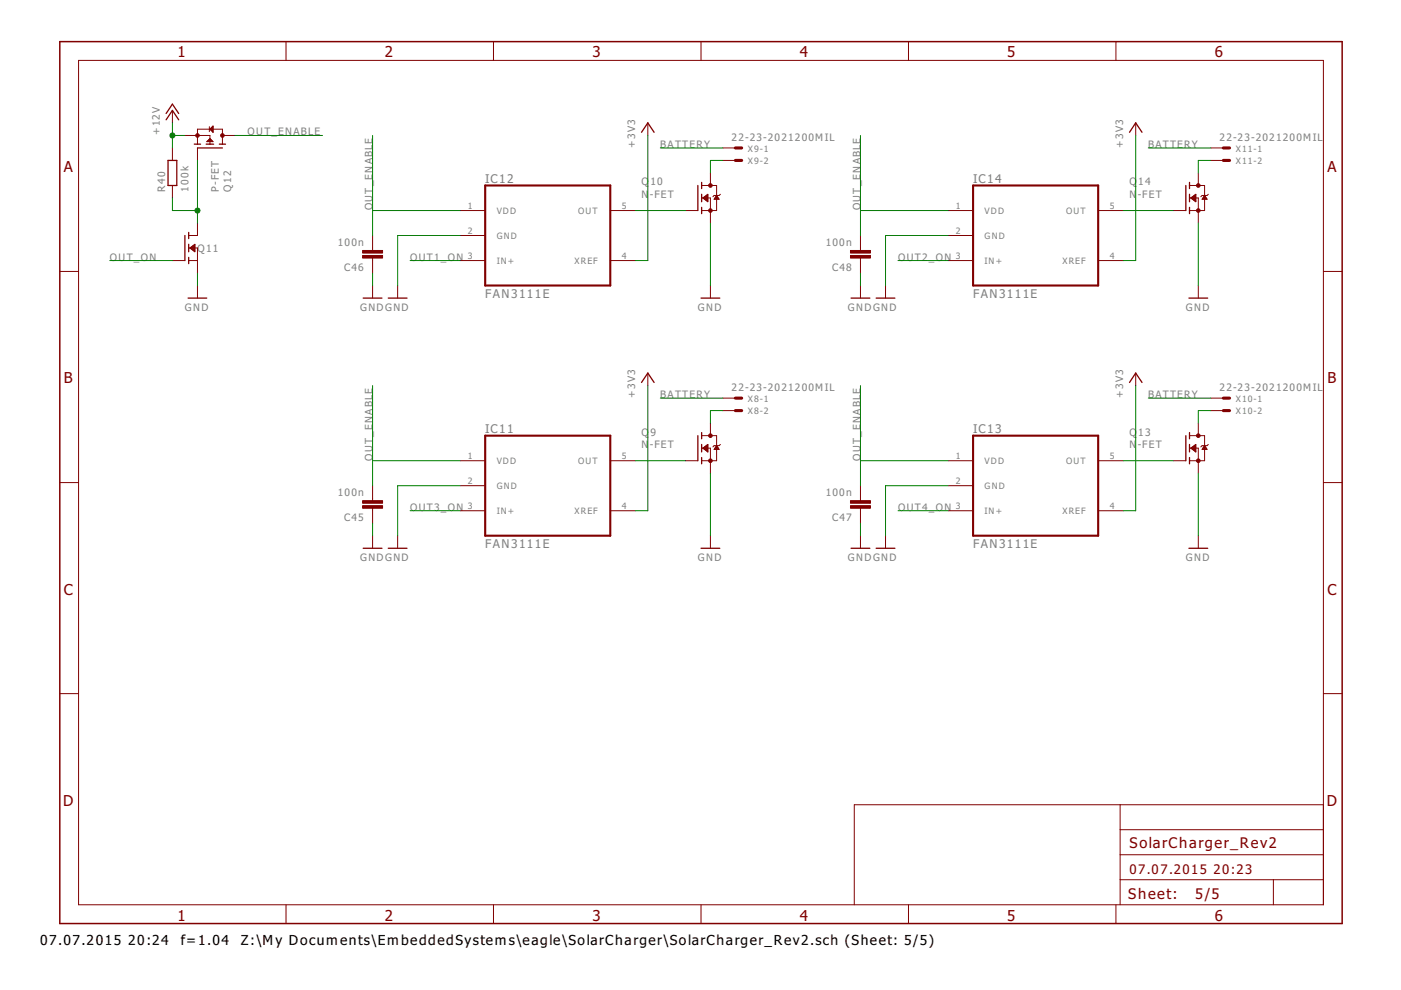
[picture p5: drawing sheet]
<svg xmlns="http://www.w3.org/2000/svg" width="297mm" height="210mm" viewBox="0 0 297 210" stroke-linecap="round" stroke-linejoin="round" font-family="sans-serif">
<g fill="none" stroke="#800000" stroke-width=".21">
<path d="M16.7 12.8h263.9v179h-263.9zM60.6 8.8v4M104.6 8.8v4M148.6 8.8v4M192.6 8.8v4M236.6 8.8v4M36.6 23.4v2.7M36.6 31.4v2.6M36.6 39.3v2.7M39.2 28.7h5.3v1.9M41.9 30.6v-3.2h5.3v3.2M41.9 31.4v2.6"/>
<path d="M43.8 30l.7-.6 .7 .6zM43.9 30h1.2M44.1 29.8h.9M44.2 29.7h.6M44.3 29.6h.4M44.4 26.9v1M44.4 29.4h.2M44.5 27.4l.7-.7v1.3zM44.6 27.3h.6M44.6 27.5h.6M44.7 27.1h.5M44.8 27.7h.4"/>
<path d="M44.9 27h.3M44.9 27.8h.3M45 26.9h.2M45 27.9h.2M45.1 26.8h.1M45.1 28h.1M47.2 28.7h2.6M137.4 26.1v2.6M148.8 39.3h3.1v5.3h-3.1M150.6 36.7v2.6M153.3 31.4h2.6M153.3 34h2.6"/>
<path d="M240.8 26.1v2.6M252.2 39.3h3.2v5.3h-3.2M254.1 36.7v2.6M256.7 31.4h2.7M256.7 34h2.7M12.7 57.6h4M36.6 55.2h2.6M40 55.2h1.9M40 52.6h1.9v5.3M40.3 52.6l1-.8v1.6zM40.3 52.6h1M40.4 52.5h.9"/>
<path d="M40.5 52.7h.8M40.6 52.4h.7M40.7 52.9h.6M40.7 52.2h.6M40.8 53h.5M40.9 52.1h.4M41 53.1h.3M41.1 52h.2M41.2 53.3h.1M41.2 51.9h.1M41.9 47.3v2.6h-1.9M79 49.9v3.2"/>
<path d="M79 54.7v3.2M97.6 44.6h5.3M97.6 49.9h5.3M97.6 55.2h5.3M129.4 44.6h5.3M129.4 55.2h5.3M145.3 44.6h2.7M148.8 42h1.8v5.3M149 42l1.1-.8v1.6zM149.1 41.9h1M149.1 42.1h1M149.3 41.8h.8"/>
<path d="M149.3 42.2h.8M149.4 41.7h.7M149.5 42.3h.6M149.6 41.6h.5M149.6 42.4h.5M149.8 41.4h.3M149.8 42.6h.3M149.9 41.3h.2M150 42.7h.1M151.4 42.2h1M151.5 42.1h.8M151.6 41.9h.7"/>
<path d="M151.7 41.8h.5M151.8 41.7h.3M151.9 41.6h.1M151.9 41.4l.6 .8h-1.1zM152.7 41.2l-.2 .2h-1.1l-.2 .3M182.4 49.9v3.2M182.4 54.7v3.2M201 44.6h5.3M201 49.9h5.3M201 55.2h5.3M232.8 44.6h5.3M232.8 55.2h5.3"/>
<path d="M248.8 44.6h2.6M252.2 42h1.9v5.3M252.5 42l1-.8v1.6zM252.5 41.9h1M252.6 42.1h.9M252.7 41.8h.8M252.7 42.2h.8M252.9 41.7h.6M252.9 42.3h.6M253 41.6h.5M253.1 42.4h.4M253.2 41.4h.3"/>
<path d="M253.2 42.6h.3M253.4 41.3h.1M253.4 42.7h.1M254.9 42.2h1M255 42.1h.8M255.1 41.9h.6M255.2 41.8h.4M255.2 41.7h.3M255.3 41.6h.2M255.4 41.4l.5 .8h-1zM256.2 41.2l-.3 .2h-1l-.3 .3M280.6 57.6h4"/>
<path d="M41.9 60.5v2.7M79 60.5v2.7M84.3 60.5v2.7M137.4 79.1v2.7M150.6 60.5v2.7M182.4 60.5v2.7M187.7 60.5v2.7M240.8 79.1v2.7M254.1 60.5v2.7M97.6 97.7h5.3M129.4 97.7h5.3M145.3 97.7h2.7"/>
<path d="M148.8 92.4h3.1v5.3h-3.1M148.8 95h1.8v5.3M149 95l1.1-.8v1.6zM149.2 94.9h.9M149.2 95.2h.9M149.3 94.8h.8M149.4 95.3h.7M149.5 94.7h.6M149.6 95.4h.5M149.7 94.5h.4M149.7 95.5h.4M149.8 94.4h.3"/>
<path d="M149.9 95.7h.2M150 94.3h.1M150.1 95.8h.1M150.6 89.7v2.7M151.5 95.2h.9M151.6 95h.7M151.7 94.9h.5M151.7 94.8h.4M151.8 94.7h.3M151.9 94.5l.6 .8h-1.1zM152.7 94.2l-.2 .3h-1.1l-.2 .3M153.3 84.4h2.6"/>
<path d="M153.3 87.1h2.6M201 97.7h5.3M232.8 97.7h5.3M248.8 97.7h2.6M252.2 92.4h3.2v5.3h-3.2M252.2 95h1.9v5.3M252.5 95l1-.8v1.6zM252.6 94.9h.9M252.7 95.2h.8M252.8 94.8h.7M252.8 95.3h.7M253 94.7h.5"/>
<path d="M253 95.4h.5M253.1 94.5h.4M253.2 95.5h.3M253.3 94.4h.2M253.3 95.7h.2M253.5 94.3h.1M253.5 95.8h.1M254.1 89.7v2.7M254.9 95.2h.9M255 95h.8M255.1 94.9h.6M255.2 94.8h.4"/>
<path d="M255.3 94.7h.2M255.4 94.5l.5 .8h-1zM256.2 94.2l-.3 .3h-1l-.3 .3M256.7 84.4h2.7M256.7 87.1h2.7M12.7 102.3h4M79 103v3.2M79 107.8v3.1M79 113.6v2.6M84.3 113.6v2.6M97.6 103h5.3M97.6 108.3h5.3"/>
<path d="M129.4 108.3h5.3M150.6 113.6v2.6M182.4 103v3.2M182.4 107.8v3.1M182.4 113.6v2.6M187.7 113.6v2.6M201 103h5.3M201 108.3h5.3M232.8 108.3h5.3M254.1 113.6v2.6M280.6 102.3h4M12.7 147.1h4"/>
<path d="M280.6 147.1h4M237.5 170.6v21.2M237.5 175.9h43.1M280.6 170.6h-99.5v21.2M60.6 191.8v4M104.6 191.8v4M148.6 191.8v4M192.6 191.8v4M236.6 191.8v4M237.5 186.5h43.1M237.5 181.2h43.1M270 186.5v5.3"/>
</g>
<path d="M102.9 39.3h26.5v21.2h-26.5zM206.3 39.3h26.5v21.2h-26.5zM102.9 92.4h26.5v21.2h-26.5zM206.3 92.4h26.5v21.2h-26.5z" fill="none" stroke="#800000" stroke-width=".44"/>
<g fill="none" stroke="#800000" stroke-width=".28">
<path d="M35.2 25.4l1.4-2 1.3 2M35.2 24.1l1.4-2 1.3 2M35.6 34h1.9v5.3h-1.9zM41.2 30.6h1.3M41.9 31.4h5.3M43.7 30.6h1.6M46.5 30.6h1.3M136 28l1.4-1.9 1.3 1.9M148 39.3v5.3M148.8 38.7v1.3M239.5 28l1.3-1.9 1.3 1.9M251.4 39.3v5.3"/>
<path d="M252.2 38.7v1.3M39.2 49.9v5.3M40 49.3v1.3M40 51.8v1.6M40 54.6v1.3M148.8 41.2v1.6M148.8 44v1.3M252.2 41.2v1.6M252.2 44v1.3M39.9 63.2h3.9M77 63.2h4M82.3 63.2h4"/>
<path d="M148.6 63.2h4M180.4 63.2h4M185.8 63.2h3.9M252.1 63.2h4M136 81.1l1.4-2 1.3 2M148 92.4v5.3M148.8 91.7v1.3M148.8 94.2v1.6M148.8 97v1.3M239.5 81.1l1.3-2 1.3 2M251.4 92.4v5.3M252.2 91.7v1.3"/>
<path d="M252.2 94.2v1.6M252.2 97v1.3M77 116.2h4M82.3 116.2h4M148.6 116.2h4M180.4 116.2h4M185.8 116.2h3.9M252.1 116.2h4"/>
</g>
<g fill="#800000" stroke="#800000" stroke-width=".21">
<circle cx="150.6" cy="97.7" r=".38"/>
<circle cx="150.6" cy="92.4" r=".38"/>
<circle cx="150.6" cy="44.6" r=".38"/>
<circle cx="150.6" cy="39.3" r=".38"/>
<circle cx="41.9" cy="28.7" r=".38"/>
<circle cx="47.2" cy="28.7" r=".38"/>
<circle cx="254.1" cy="97.7" r=".38"/>
<circle cx="254.1" cy="92.4" r=".38"/>
<circle cx="254.1" cy="44.6" r=".38"/>
<circle cx="254.1" cy="39.3" r=".38"/>
</g>
<path d="M155.9 31.4h1.3M155.9 34h1.3M259.4 31.4h1.3M259.4 34h1.3M155.9 84.4h1.3M155.9 87.1h1.3M259.4 84.4h1.3M259.4 87.1h1.3" fill="none" stroke="#800000" stroke-width=".66"/>
<g fill="#800000" stroke="#800000" stroke-width=".21">
<path d="M76.9 106.2h4.2v.5h-4.2z"/>
<path d="M76.9 107.2h4.2v.6h-4.2z"/>
<path d="M76.9 53.1h4.2v.6h-4.2z"/>
<path d="M76.9 54.2h4.2v.5h-4.2z"/>
<path d="M180.3 106.2h4.3v.5h-4.3z"/>
<path d="M180.3 107.2h4.3v.6h-4.3z"/>
<path d="M180.3 53.1h4.3v.6h-4.3z"/>
<path d="M180.3 54.2h4.3v.5h-4.3z"/>
</g>
<path d="M12.7 8.8h271.9v187h-271.9z" fill="none" stroke="#800000" stroke-width=".32"/>
<g fill="none" stroke="#008000" stroke-width=".21">
<path d="M36.6 28.7h2.6M36.6 26.1v5.3M41.9 34v13.3M49.8 28.7h18.6M79 28.7v21.2M137.4 28.7v26.5h-2.7M140 31.4h13.3M153.3 34h-2.7v2.7M182.4 28.7v21.2M240.8 28.7v26.5h-2.7M243.5 31.4h13.2M256.7 34h-2.6v2.7"/>
<path d="M23.3 55.2h13.3M36.6 42v2.6h5.3M41.9 57.9v2.6M79 57.9v2.6M79 44.6h18.6M87 55.2h10.6M97.6 49.9h-13.3v10.6M134.7 44.6h10.6M150.6 47.3v13.2M182.4 57.9v2.6M182.4 44.6h18.6M190.4 55.2h10.6"/>
<path d="M201 49.9h-13.3v10.6M238.1 44.6h10.7M254.1 47.3v13.2M79 81.8v21.2M79 97.7h18.6M134.7 97.7h10.6M137.4 81.8v26.5h-2.7M140 84.4h13.3M153.3 87.1h-2.7v2.6M182.4 81.8v21.2M182.4 97.7h18.6M238.1 97.7h10.7"/>
<path d="M240.8 81.8v26.5h-2.7M243.5 84.4h13.2M256.7 87.1h-2.6v2.6M79 110.9v2.7M87 108.3h10.6M97.6 103h-13.3v10.6M150.6 100.3v13.3M182.4 110.9v2.7M190.4 108.3h10.6M201 103h-13.3v10.6M254.1 100.3v13.3"/>
</g>
<g fill="#008000" stroke="#008000" stroke-width=".21">
<circle cx="36.6" cy="28.7" r=".53"/>
<circle cx="41.9" cy="44.6" r=".53"/>
</g>
<g font-size="3.9" fill="#800000">
<text x="37.6" y="12.2">1</text>
<text x="81.6" y="12.2">2</text>
<text x="125.6" y="12.2">3</text>
<text x="169.6" y="12.2">4</text>
<text x="213.6" y="12.2">5</text>
<text x="257.6" y="12.2">6</text>
<text x="13.5" y="36.5">A</text>
<text x="281.4" y="36.5">A</text>
<text x="13.5" y="81.3">B</text>
<text x="281.5" y="81.3">B</text>
<text x="13.5" y="126.1">C</text>
<text x="281.4" y="126.1">C</text>
<text x="13.4" y="170.8">D</text>
<text x="281.3" y="170.8">D</text>
<text x="37.6" y="195.2">1</text>
<text x="81.6" y="195.2">2</text>
<text x="125.6" y="195.2">3</text>
<text x="169.6" y="195.2">4</text>
<text x="213.6" y="195.2">5</text>
<text x="257.6" y="195.2">6</text>
</g>
<g font-size="3.7" fill="#800000">
<text x="239.5" y="179.9">SolarCharger_Rev2</text>
<text x="239.2" y="190.6">Sheet:</text>
<text x="253.4" y="190.5">5/5</text>
</g>
<g font-size="3.5">
<text x="8.5" y="200.4">07.07.2015</text>
<text x="27.2" y="200.4">20:24</text>
<text x="38.3" y="200.4">f=1.04</text>
<text x="51.1" y="200.4">Z:\My Documents\EmbeddedSystems\eagle\SolarCharger\SolarCharger_Rev2.sch (Sheet: 5/5)</text>
</g>
<g font-size="3.4" fill="#800000">
<text x="239.5" y="185.2">07.07.2015</text>
<text x="257.3" y="185.2">20:23</text>
</g>
<g font-size="3.1" fill="#808080">
<text x="102.9" y="38.9">IC12</text>
<text x="206.3" y="38.9">IC14</text>
<text x="102.9" y="63.2">FAN3111E</text>
<text x="206.3" y="63.2">FAN3111E</text>
<text x="102.9" y="91.9">IC11</text>
<text x="206.3" y="91.9">IC13</text>
<text x="102.9" y="116.2">FAN3111E</text>
<text x="206.3" y="116.2">FAN3111E</text>
</g>
<g font-size="2.6" fill="#808080">
<text x="33.9" y="28.7" transform="rotate(-90 33.9 28.7)">+12V</text>
<text x="52.5" y="28.7">OUT_ENABLE</text>
<text x="155.1" y="29.9">22-23-2021200MIL</text>
<text x="258.6" y="29.9">22-23-2021200MIL</text>
<text x="134.7" y="31.4" transform="rotate(-90 134.7 31.4)">+3V3</text>
<text x="140" y="31.4">BATTERY</text>
<text x="238.1" y="31.4" transform="rotate(-90 238.1 31.4)">+3V3</text>
<text x="243.5" y="31.4">BATTERY</text>
<text x="35" y="40.7" transform="rotate(-90 35 40.7)">R40</text>
<text x="40" y="40.7" transform="rotate(-90 40 40.7)">100k</text>
<text x="46.4" y="40.7" transform="rotate(-90 46.4 40.7)">P-FET</text>
<text x="49" y="40.7" transform="rotate(-90 49 40.7)">Q12</text>
<text x="136" y="42">N</text>
<text x="136" y="39.3">Q</text>
<text x="137.8" y="42">-FET</text>
<text x="137.9" y="39.3">10</text>
<text x="239.5" y="42">N</text>
<text x="239.5" y="39.3">Q</text>
<text x="241.2" y="42">-FET</text>
<text x="241.3" y="39.3">14</text>
<text x="79" y="44.6" transform="rotate(-90 79 44.6)">OUT_ENABLE</text>
<text x="182.4" y="44.6" transform="rotate(-90 182.4 44.6)">OUT_ENABLE</text>
<text x="41.9" y="53.5">Q11</text>
<text x="71.6" y="52.2">100n</text>
<text x="175.1" y="52.2">100n</text>
<text x="23.3" y="55.2">OUT_ON</text>
<text x="73" y="57.5">C46</text>
<text x="87" y="55.2">OUT1_ON</text>
<text x="176.4" y="57.5">C48</text>
<text x="190.4" y="55.2">OUT2_ON</text>
<text x="39.2" y="65.8">GND</text>
<text x="76.3" y="65.8">GNDGND</text>
<text x="148" y="65.8">GND</text>
<text x="179.8" y="65.8">GNDGND</text>
<text x="251.4" y="65.8">GND</text>
<text x="155.1" y="83">22-23-2021200MIL</text>
<text x="258.6" y="83">22-23-2021200MIL</text>
<text x="134.7" y="84.4" transform="rotate(-90 134.7 84.4)">+3V3</text>
<text x="140" y="84.4">BATTERY</text>
<text x="238.1" y="84.4" transform="rotate(-90 238.1 84.4)">+3V3</text>
<text x="243.5" y="84.4">BATTERY</text>
<text x="136" y="95">N</text>
<text x="136" y="92.4">Q</text>
<text x="137.8" y="95">-FET</text>
<text x="137.9" y="92.4">9</text>
<text x="239.5" y="95">N</text>
<text x="239.5" y="92.4">Q</text>
<text x="241.2" y="95">-FET</text>
<text x="241.3" y="92.4">13</text>
<text x="79" y="97.7" transform="rotate(-90 79 97.7)">OUT_ENABLE</text>
<text x="182.4" y="97.7" transform="rotate(-90 182.4 97.7)">OUT_ENABLE</text>
<text x="71.6" y="105.2">100n</text>
<text x="175.1" y="105.2">100n</text>
<text x="73" y="110.5">C45</text>
<text x="87" y="108.3">OUT3_ON</text>
<text x="176.4" y="110.5">C47</text>
<text x="190.4" y="108.3">OUT4_ON</text>
<text x="76.3" y="118.9">GNDGND</text>
<text x="148" y="118.9">GND</text>
<text x="179.8" y="118.9">GNDGND</text>
<text x="251.4" y="118.9">GND</text>
</g>
<g font-size="2.2" fill="#808080">
<text x="158.6" y="32.2">X9-1</text>
<text x="158.6" y="34.8">X9-2</text>
<text x="262" y="32.2">X11-1</text>
<text x="262" y="34.8">X11-2</text>
<text x="99.2" y="44.3">1</text>
<text x="105.3" y="45.4">VDD</text>
<text x="122.6" y="45.4">OUT</text>
<text x="131.8" y="44.3">5</text>
<text x="202.6" y="44.3">1</text>
<text x="208.8" y="45.4">VDD</text>
<text x="226" y="45.4">OUT</text>
<text x="235.3" y="44.3">5</text>
<text x="99.2" y="49.6">2</text>
<text x="105.3" y="50.7">GND</text>
<text x="202.6" y="49.6">2</text>
<text x="208.8" y="50.7">GND</text>
<text x="99.2" y="54.9">3</text>
<text x="105.3" y="56">IN+</text>
<text x="121.8" y="56">XREF</text>
<text x="131.8" y="54.9">4</text>
<text x="202.6" y="54.9">3</text>
<text x="208.8" y="56">IN+</text>
<text x="225.3" y="56">XREF</text>
<text x="235.3" y="54.9">4</text>
<text x="158.6" y="85.2">X8-1</text>
<text x="158.6" y="87.9">X8-2</text>
<text x="262" y="85.2">X10-1</text>
<text x="262" y="87.9">X10-2</text>
<text x="99.2" y="97.3">1</text>
<text x="105.3" y="98.5">VDD</text>
<text x="122.6" y="98.5">OUT</text>
<text x="131.8" y="97.3">5</text>
<text x="202.6" y="97.3">1</text>
<text x="208.8" y="98.5">VDD</text>
<text x="226" y="98.5">OUT</text>
<text x="235.3" y="97.3">5</text>
<text x="99.2" y="102.6">2</text>
<text x="99.2" y="107.9">3</text>
<text x="105.3" y="103.8">GND</text>
<text x="131.8" y="107.9">4</text>
<text x="202.6" y="102.6">2</text>
<text x="202.6" y="107.9">3</text>
<text x="208.8" y="103.8">GND</text>
<text x="235.3" y="107.9">4</text>
<text x="105.3" y="109.1">IN+</text>
<text x="121.8" y="109.1">XREF</text>
<text x="208.8" y="109.1">IN+</text>
<text x="225.3" y="109.1">XREF</text>
</g>
</svg>
